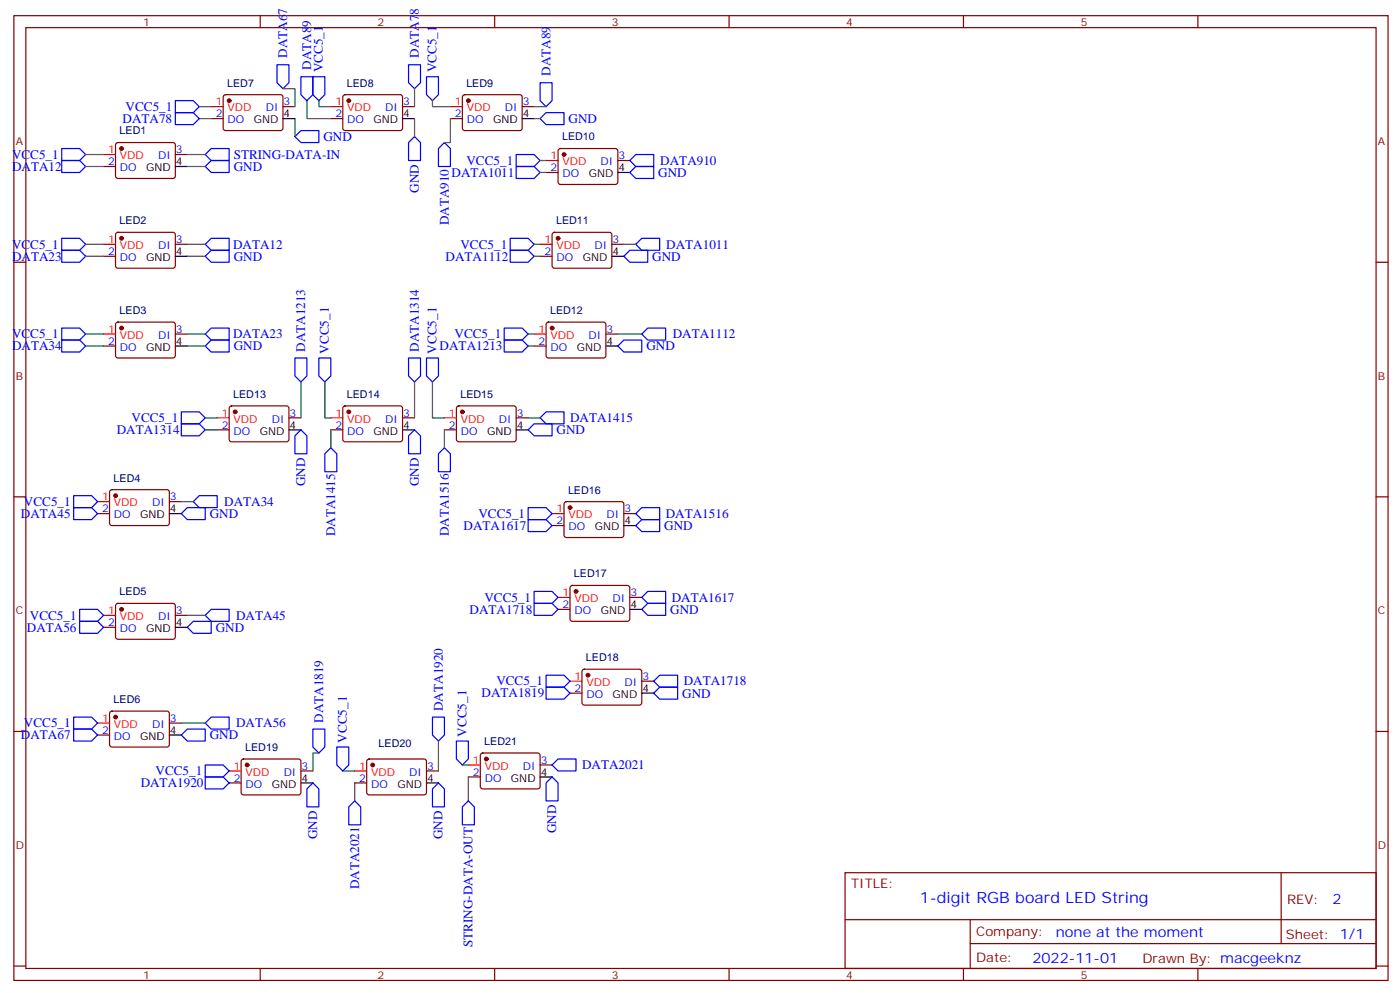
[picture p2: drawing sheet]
<svg xmlns="http://www.w3.org/2000/svg" width="413mm" height="293mm" viewBox="0 0 413 293" stroke-linecap="round" stroke-linejoin="round" font-family="sans-serif">
<g fill="none" stroke="#870000" stroke-width=".35">
<path d="M4.1 4.6h405.3v284.4h-405.3zM7.6 8.1h398.3v277.3h-398.3zM76.8 4.6v3.5M145.9 4.6v3.5M215.1 4.6v3.5M284.2 4.6v3.5M353.3 4.6v3.5M62.3 35h3.5M66.1 28.1l.4-.2 16.5 .1 .5 .6-.1 9.5-.6 .4-16.5-.1-.5-.6v-9.2zM83.5 31.4h3.5M97.6 35h3.5M101.3 28.1l.5-.2 16.5 .1 .4 .6v9.5l-.7 .4-16.5-.1-.4-.6v-9.2z"/>
<path d="M118.7 31.4h3.6M132.9 35h3.5M136.6 28.1l.5-.2 16.5 .1 .4 .6v9.5l-.7 .4-16.5-.1-.4-.6v-9.2zM154 31.4h3.6M30.6 49.1h3.5M34.3 42.2l.5-.2 16.5 .1 .4 .6v9.5l-.7 .4-16.5-.1-.4-.6v-9.2zM51.7 45.5h3.5M161.1 50.8h3.5M164.8 44l.5-.2h16.5l.4 .7v9.4l-.7 .5-16.5-.1-.4-.6v-9.2zM182.2 47.3h3.6M4.1 77.3h3.5M30.6 75.5h3.5"/>
<path d="M34.3 68.7l.5-.2h16.5l.4 .7v9.4l-.7 .5-16.5-.1-.4-.6v-9.2zM51.7 72h3.5M159.3 75.5h3.5M163.1 68.7l.4-.2h16.6l.4 .7-.1 9.4-.6 .5-16.5-.1-.5-.6v-9.2zM180.5 72h3.5M405.9 77.3h3.5M34.3 95.1l.5-.2 16.5 .1 .4 .6v9.5l-.7 .4-16.5-.1-.4-.6v-9.2zM51.7 98.5h3.5M161.3 95.1l.5-.2 16.5 .1 .4 .6v9.5l-.7 .4-16.5-.1-.4-.6v-9.2zM178.7 98.5h3.5M30.6 102h3.5M67.8 119.8l.5-.2 16.5 .1 .4 .6v9.5l-.7 .4-16.5-.1-.4-.6v-9.2z"/>
<path d="M101.3 119.8l.5-.2 16.5 .1 .4 .6v9.5l-.7 .4-16.5-.1-.4-.6v-9.2zM134.9 119.8l.4-.2 16.5 .1 .5 .6-.1 9.5-.6 .4-16.5-.1-.5-.6v-9.2zM157.6 102h3.5M64.1 126.7h3.5M85.2 123.2h3.6M97.6 126.7h3.5M118.7 123.2h3.6M131.1 126.7h3.5M152.3 123.2h3.5M4.1 146.4h3.5M28.8 151.4h3.5M32.5 144.5l.5-.2 16.5 .1 .5 .6-.1 9.5-.7 .4-16.5-.1-.4-.6v-9.2z"/>
<path d="M50 147.8h3.5M162.8 154.9h3.6M166.6 148.1l.5-.3 16.5 .1 .4 .7-.1 9.4-.6 .4h-16.5l-.4-.7v-9.1zM184 151.4h3.5M405.9 146.4h3.5M34.3 178l.5-.2 16.5 .1 .4 .6v9.5l-.7 .4h-16.5l-.4-.7v-9.2zM164.6 179.6h3.5M168.4 172.8l.4-.3 16.5 .1 .5 .6-.1 9.5-.6 .4h-16.5l-.5-.7v-9.2zM185.8 176.1h3.5M30.6 184.9h3.5M51.7 181.4h3.5M171.9 197.4l.5-.2 16.5 .1 .4 .6-.1 9.5-.6 .4h-16.5l-.4-.7v-9.2z"/>
<path d="M4.1 215.6h3.5M28.8 216.6h3.5M32.5 209.8l.5-.2h16.5l.5 .7-.1 9.4-.7 .5-16.5-.1-.4-.6v-9.2zM50 213.1h3.5M168.1 204.3h3.6M189.3 200.8h3.5M405.9 215.6h3.5M67.6 230.8h3.5M71.4 223.9l.4-.2 16.5 .1 .5 .6-.1 9.4-.6 .5-16.5-.1-.5-.6v-9.2zM88.8 227.2h3.5M104.6 230.8h3.6M108.4 223.9l.5-.2 16.5 .1 .4 .6-.1 9.4-.6 .5-16.5-.1-.4-.6v-9.2z"/>
<path d="M125.8 227.2h3.5M138.1 229h3.6M141.9 222.1l.5-.2 16.5 .1 .4 .6-.1 9.5-.6 .4-16.5-.1-.4-.6v-9.2zM159.3 225.5h3.5M249.3 257.2h156.6v28.2h-156.6zM377.9 257.2v20.9M249.3 271.1h156.5M286.2 278.1h119.6M286.2 271.1v14.1M4.1 284.7h3.5M76.8 285.4v3.6M145.9 285.4v3.6"/>
<path d="M215.1 285.4v3.6M284.2 285.4v3.6M353.3 285.4v3.6M405.9 284.7h3.5"/>
</g>
<g fill="#870000" stroke="#870000" stroke-width=".35">
<circle cx="35.8" cy="43.8" r=".53"/>
<circle cx="35.8" cy="70.2" r=".53"/>
<circle cx="35.8" cy="96.7" r=".53"/>
<circle cx="34.1" cy="146.1" r=".53"/>
<circle cx="35.8" cy="179.6" r=".53"/>
<circle cx="34.1" cy="211.3" r=".53"/>
<circle cx="67.6" cy="29.7" r=".53"/>
<circle cx="102.9" cy="29.7" r=".53"/>
<circle cx="138.1" cy="29.7" r=".53"/>
<circle cx="166.4" cy="45.5" r=".53"/>
<circle cx="164.6" cy="70.2" r=".53"/>
<circle cx="162.8" cy="96.7" r=".53"/>
<circle cx="69.4" cy="121.4" r=".53"/>
<circle cx="102.9" cy="121.4" r=".53"/>
<circle cx="136.4" cy="121.4" r=".53"/>
<circle cx="168.1" cy="149.6" r=".53"/>
<circle cx="169.9" cy="174.3" r=".53"/>
<circle cx="173.4" cy="199" r=".53"/>
<circle cx="72.9" cy="225.5" r=".53"/>
<circle cx="109.9" cy="225.5" r=".53"/>
<circle cx="143.4" cy="223.7" r=".53"/>
</g>
<g fill="none" stroke="#f00" stroke-width=".35">
<path d="M62.3 31.4h3.5M97.6 31.4h3.5M132.9 31.4h3.5M30.6 45.5h3.5M161.1 47.3h3.5M30.6 72h3.5M159.3 72h3.5M30.6 98.5h3.5M157.6 98.5h3.5M64.1 123.2h3.5M97.6 123.2h3.5M131.1 123.2h3.5"/>
<path d="M28.8 147.8h3.5M162.8 151.4h3.6M164.6 176.1h3.5M30.6 181.4h3.5M28.8 213.1h3.5M168.1 200.8h3.6M67.6 227.2h3.5M104.6 227.2h3.6M138.1 225.5h3.6"/>
</g>
<g fill="none" stroke="#000" stroke-width=".35">
<path d="M83.5 35h3.5M118.7 35h3.6M154 35h3.6M51.7 49.1h3.5M182.2 50.8h3.6M51.7 75.5h3.5M180.5 75.5h3.5M51.7 102h3.5M178.7 102h3.5M85.2 126.7h3.6M118.7 126.7h3.6M152.3 126.7h3.5"/>
<path d="M50 151.4h3.5M184 154.9h3.5M185.8 179.6h3.5M51.7 184.9h3.5M50 216.6h3.5M189.3 204.3h3.5M88.8 230.8h3.5M125.8 230.8h3.5M159.3 229h3.5"/>
</g>
<g fill="none" stroke="#00f" stroke-width=".35">
<path d="M81.7 19.1h3.5v5.3l-1.7 1.7-1.8-1.7zM120.5 19.1h3.5v5.3l-1.7 1.7-1.8-1.7zM51.7 29.7h5.3l1.8 1.7-1.8 1.8h-5.3zM51.7 33.2h5.3l1.8 1.8-1.8 1.7h-5.3zM88.8 22.6h3.5v5.3l-1.8 1.8-1.7-1.8zM92.3 22.6h3.5v5.3l-1.7 1.8-1.8-1.8zM125.8 22.6h3.5v5.3l-1.7 1.8-1.8-1.8zM159.3 35l1.8-1.8h5.3v3.5h-5.3zM159.3 24.4h3.5v5.3l-1.7 1.7-1.8-1.7zM18.2 43.8h5.3l1.8 1.7-1.8 1.8h-5.3zM18.2 47.3h5.3l1.8 1.8-1.8 1.7h-5.3zM60.5 45.5l1.8-1.7h5.3v3.5h-5.3z"/>
<path d="M60.5 49.1l1.8-1.8h5.3v3.5h-5.3zM87 40.3l1.8-1.8h5.3v3.5h-5.3zM122.3 40.3l1.7 1.7v5.3h-3.5v-5.3zM131.1 42l1.8 1.8v5.3h-3.6v-5.3zM152.3 45.5h5.3l1.7 1.8-1.7 1.8h-5.3zM152.3 49.1h5.3l1.7 1.7-1.7 1.8h-5.3zM185.8 47.3l1.7-1.8h5.3v3.6h-5.3zM185.8 50.8l1.7-1.7h5.3v3.5h-5.3zM18.2 70.2h5.3l1.8 1.8-1.8 1.8h-5.3zM18.2 73.8h5.3l1.8 1.7-1.8 1.8h-5.3zM60.5 75.5l1.8-1.7h5.3v3.5h-5.3zM62.3 70.2h5.3v3.6h-5.3l-1.8-1.8z"/>
<path d="M150.5 70.2h5.3l1.8 1.8-1.8 1.8h-5.3zM150.5 73.8h5.3l1.8 1.7-1.8 1.8h-5.3zM184 75.5l1.8-1.7h5.3v3.5h-5.3zM187.5 72l1.8-1.8h5.3v3.6h-5.3zM18.2 96.7h5.3l1.8 1.8-1.8 1.7h-5.3zM60.5 98.5l1.8-1.8h5.3v3.5h-5.3zM148.7 96.7h5.3l1.8 1.8-1.8 1.7h-5.3zM189.3 98.5l1.8-1.8h5.3v3.5h-5.3zM18.2 100.2h5.3l1.8 1.8-1.8 1.8h-5.3zM60.5 102l1.8-1.8h5.3v3.6h-5.3zM87 105.5h3.5v5.3l-1.7 1.8-1.8-1.8zM94.1 105.5h3.5v5.3l-1.8 1.8-1.7-1.8z"/>
<path d="M120.5 105.5h3.5v5.3l-1.7 1.8-1.8-1.8zM125.8 105.5h3.5v5.3l-1.7 1.8-1.8-1.8zM148.7 100.2h5.3l1.8 1.8-1.8 1.8h-5.3zM182.2 102l1.8-1.8h5.3v3.6h-5.3zM53.5 121.4h5.3l1.7 1.8-1.7 1.7h-5.3zM53.5 124.9h5.3l1.7 1.8-1.7 1.7h-5.3zM88.8 126.7l1.7 1.7v5.3h-3.5v-5.3zM97.6 132l1.7 1.7v5.3h-3.5v-5.3zM122.3 126.7l1.7 1.7v5.3h-3.5v-5.3zM131.1 132l1.8 1.7v5.3h-3.6v-5.3zM155.8 126.7l1.8-1.8h5.2v3.5h-5.2zM159.3 123.2l1.8-1.8h5.3v3.5h-5.3z"/>
<path d="M21.7 146.1h5.3l1.8 1.7-1.8 1.8h-5.3zM21.7 149.6h5.3l1.8 1.8-1.8 1.7h-5.3zM53.5 151.4l1.7-1.8h5.3v3.5h-5.3zM57 147.8l1.8-1.7h5.3v3.5h-5.3zM155.8 149.6h5.3l1.7 1.8-1.7 1.7h-5.3zM155.8 153.1h5.3l1.7 1.8-1.7 1.8h-5.3zM187.5 151.4l1.8-1.8h5.3v3.5h-5.3zM187.5 154.9l1.8-1.8h5.3v3.6h-5.3zM23.5 179.6h5.3l1.8 1.8-1.8 1.7h-5.3zM157.6 174.3h5.2l1.8 1.8-1.8 1.7h-5.2zM157.6 177.8h5.2l1.8 1.8-1.8 1.8h-5.2zM189.3 176.1l1.8-1.8h5.3v3.5h-5.3z"/>
<path d="M189.3 179.6l1.8-1.8h5.3v3.6h-5.3zM23.5 183.1h5.3l1.8 1.8-1.8 1.8h-5.3zM55.2 184.9l1.8-1.8h5.3v3.6h-5.3zM60.5 181.4l1.8-1.8h5.3v3.5h-5.3zM161.1 199h5.3l1.7 1.8-1.7 1.7h-5.3zM21.7 211.3h5.3l1.8 1.8-1.8 1.8h-5.3zM21.7 214.9h5.3l1.8 1.7-1.8 1.8h-5.3zM53.5 216.6l1.7-1.7h5.3v3.5h-5.3zM60.5 213.1l1.8-1.8h5.3v3.6h-5.3zM92.3 214.9h3.5v5.3l-1.7 1.7-1.8-1.7zM127.6 211.3h3.5v5.3l-1.8 1.8-1.7-1.8zM134.6 218.4h3.5v5.3l-1.7 1.8-1.8-1.8z"/>
<path d="M161.1 202.5h5.3l1.7 1.8-1.7 1.8h-5.3zM192.8 200.8l1.8-1.8h5.3v3.5h-5.3zM192.8 204.3l1.8-1.8h5.3v3.6h-5.3zM60.5 225.5h5.3l1.8 1.7-1.8 1.8h-5.3zM60.5 229h5.3l1.8 1.8-1.8 1.7h-5.3zM90.5 232.5l1.8-1.7 1.8 1.7v5.3h-3.6zM99.3 220.2h3.6v5.3l-1.8 1.7-1.8-1.7zM104.6 236l1.8 1.8v5.3h-3.5v-5.3zM129.3 230.8l1.8 1.7v5.3h-3.5v-5.3zM138.1 236l1.8 1.8v5.3h-3.5v-5.3zM162.8 229l1.8 1.8v5.2h-3.5v-5.2zM164.6 223.7h5.3v3.5h-5.3l-1.8-1.7z"/>
</g>
<g fill="none" stroke="#008700" stroke-width=".35">
<path d="M58.8 31.4h3.5M58.8 35h3.5M83.5 26.1h3.5v5.3M87 35v5.3M90.5 29.7v5.3h7.1M94.1 29.7v1.7h3.5M122.3 26.1v5.3M122.3 35v5.3M127.6 29.7v1.7h5.3M132.9 35v7h-1.8M157.6 31.4h3.5M157.6 35h1.7"/>
<path d="M25.3 45.5h5.3M25.3 49.1h5.3M55.2 45.5h5.3M55.2 49.1h5.3M159.3 47.3h1.8M159.3 50.8h1.8M25.3 72h5.3M25.3 75.5h5.3M55.2 72h5.3M55.2 75.5h5.3M157.6 72h1.7M157.6 75.5h1.7"/>
<path d="M184 72h3.5M25.3 98.5h5.3M55.2 98.5h5.3M155.8 98.5h1.8M182.2 98.5h7.1M25.3 102h5.3M55.2 102h5.3M88.8 112.6v10.6M95.8 112.6v10.6h1.8M122.3 112.6v10.6M127.6 112.6v10.6h3.5M155.8 102h1.8"/>
<path d="M60.5 123.2h3.6M60.5 126.7h3.6M97.6 126.7v5.3M131.1 126.7v5.3M155.8 123.2h3.5M53.5 147.8h3.5M55.2 181.4h5.3M53.5 213.1h7M129.3 218.4v8.8M94.1 221.9h-1.8v5.3M101.1 227.2h3.5M104.6 230.8v5.2"/>
<path d="M136.4 225.5h1.7M138.1 229v7"/>
</g>
<text font-size="4.6" fill="#00f" x="271.4" y="266.2">1-digit RGB board LED String</text>
<g font-size="4.2" fill="#00f">
<text x="393.1" y="266.5">2</text>
<text x="311.4" y="276">none at the moment</text>
<text x="304.5" y="283.8">2022-11-01</text>
</g>
<g font-size="3.9" fill="#00f">
<text x="84.7" y="17" transform="rotate(-90 84.7 17)">DATA67</text>
<text x="123.5" y="17" transform="rotate(-90 123.5 17)">DATA78</text>
<text x="91.8" y="20.5" transform="rotate(-90 91.8 20.5)">DATA89</text>
<text x="95.3" y="21.3" transform="rotate(-90 95.3 21.3)">VCC5_1</text>
<text x="128.8" y="21.3" transform="rotate(-90 128.8 21.3)">VCC5_1</text>
<text x="162.3" y="22.3" transform="rotate(-90 162.3 22.3)">DATA89</text>
<text x="37.1" y="32.7">VCC5_1</text>
<text x="36.1" y="36.2">DATA78</text>
<text x="95.4" y="41.5">GND</text>
<text x="167.7" y="36.3">GND</text>
<text x="3.5" y="46.8">VCC5_1</text>
<text x="68.9" y="46.8">STRING-DATA-IN</text>
<text x="3.5" y="50.3">DATA12</text>
<text x="68.9" y="50.4">GND</text>
<text x="133.2" y="52.1">DATA1011</text>
<text x="137.6" y="48.6">VCC5_1</text>
<text x="194.2" y="52.1">GND</text>
<text x="194.8" y="48.6">DATA910</text>
<text x="123.5" y="56.8" transform="rotate(-90 123.5 56.8)">GND</text>
<text x="132.4" y="66.4" transform="rotate(-90 132.4 66.4)">DATA910</text>
<text x="3.5" y="73.3">VCC5_1</text>
<text x="3.5" y="76.8">DATA23</text>
<text x="68.8" y="73.3">DATA12</text>
<text x="68.9" y="76.8">GND</text>
<text x="131.4" y="76.8">DATA1112</text>
<text x="135.8" y="73.3">VCC5_1</text>
<text x="192.4" y="76.8">GND</text>
<text x="196.5" y="73.3">DATA1011</text>
<text x="3.5" y="99.7">VCC5_1</text>
<text x="68.8" y="99.7">DATA23</text>
<text x="134.1" y="99.7">VCC5_1</text>
<text x="198.4" y="99.7">DATA1112</text>
<text x="3.5" y="103.3">DATA34</text>
<text x="68.9" y="103.3">GND</text>
<text x="90" y="103.7" transform="rotate(-90 90 103.7)">DATA1213</text>
<text x="97" y="104.2" transform="rotate(-90 97 104.2)">VCC5_1</text>
<text x="123.5" y="103.7" transform="rotate(-90 123.5 103.7)">DATA1314</text>
<text x="128.8" y="104.2" transform="rotate(-90 128.8 104.2)">VCC5_1</text>
<text x="129.7" y="103.3">DATA1213</text>
<text x="190.7" y="103.3">GND</text>
<text x="38.8" y="124.4">VCC5_1</text>
<text x="168.2" y="124.4">DATA1415</text>
<text x="34.4" y="127.9">DATA1314</text>
<text x="164.2" y="128">GND</text>
<text x="90" y="143.2" transform="rotate(-90 90 143.2)">GND</text>
<text x="123.5" y="143.2" transform="rotate(-90 123.5 143.2)">GND</text>
<text x="7.1" y="149.1">VCC5_1</text>
<text x="66.1" y="149.1">DATA34</text>
<text x="6.2" y="152.6">DATA45</text>
<text x="61.9" y="152.7">GND</text>
<text x="141.1" y="152.6">VCC5_1</text>
<text x="196.4" y="152.6">DATA1516</text>
<text x="98.8" y="158.1" transform="rotate(-90 98.8 158.1)">DATA1415</text>
<text x="132.4" y="158.1" transform="rotate(-90 132.4 158.1)">DATA1516</text>
<text x="136.7" y="156.2">DATA1617</text>
<text x="195.9" y="156.2">GND</text>
<text x="142.9" y="177.3">VCC5_1</text>
<text x="198.1" y="177.3">DATA1617</text>
<text x="8.8" y="182.6">VCC5_1</text>
<text x="69.7" y="182.6">DATA45</text>
<text x="138.5" y="180.9">DATA1718</text>
<text x="197.7" y="180.9">GND</text>
<text x="7.9" y="186.2">DATA56</text>
<text x="63.7" y="186.2">GND</text>
<text x="146.4" y="202">VCC5_1</text>
<text x="201.7" y="202">DATA1718</text>
<text x="130.6" y="209.6" transform="rotate(-90 130.6 209.6)">DATA1920</text>
<text x="142" y="205.6">DATA1819</text>
<text x="201.2" y="205.6">GND</text>
<text x="7.1" y="214.4">VCC5_1</text>
<text x="69.7" y="214.4">DATA56</text>
<text x="95.3" y="213.1" transform="rotate(-90 95.3 213.1)">DATA1819</text>
<text x="6.2" y="217.9">DATA67</text>
<text x="61.9" y="217.9">GND</text>
<text x="102.3" y="218.9" transform="rotate(-90 102.3 218.9)">VCC5_1</text>
<text x="137.6" y="217.1" transform="rotate(-90 137.6 217.1)">VCC5_1</text>
<text x="171.7" y="226.7">DATA2021</text>
<text x="41.5" y="232">DATA1920</text>
<text x="45.9" y="228.5">VCC5_1</text>
<text x="164.1" y="245.6" transform="rotate(-90 164.1 245.6)">GND</text>
<text x="93.5" y="247.3" transform="rotate(-90 93.5 247.3)">GND</text>
<text x="130.6" y="247.3" transform="rotate(-90 130.6 247.3)">GND</text>
<text x="105.9" y="262.1" transform="rotate(-90 105.9 262.1)">DATA2021</text>
<text x="139.4" y="279.2" transform="rotate(-90 139.4 279.2)">STRING-DATA-OUT</text>
</g>
<g font-size="3.9" fill="#800">
<text x="251" y="261.8">TITLE:</text>
<text x="379.7" y="266.5">REV:</text>
<text x="287.9" y="276">Company:</text>
<text x="379.3" y="276.6">Sheet: 1/1</text>
<text x="287.9" y="283.7">Date:</text>
<text x="337" y="283.8">Drawn By: macgeeknz</text>
</g>
<g font-size="3.2" fill="#800">
<text x="42.2" y="7.6">1</text>
<text x="111.3" y="7.6">2</text>
<text x="180.5" y="7.6">3</text>
<text x="249.6" y="7.6">4</text>
<text x="318.8" y="7.6">5</text>
<text x="4.6" y="42.7">A</text>
<text x="406.4" y="42.7">A</text>
<text x="4.6" y="111.9">B</text>
<text x="406.4" y="111.9">B</text>
<text x="4.6" y="181">C</text>
<text x="406.4" y="181">C</text>
<text x="4.6" y="250.2">D</text>
<text x="406.4" y="250.2">D</text>
<text x="42.2" y="288.4">1</text>
<text x="111.3" y="288.4">2</text>
<text x="180.5" y="288.4">3</text>
<text x="249.6" y="288.4">4</text>
<text x="318.8" y="288.4">5</text>
</g>
<g font-size="3.2" fill="#000080">
<text x="67" y="25.5">LED7</text>
<text x="102.3" y="25.5">LED8</text>
<text x="137.6" y="25.5">LED9</text>
<text x="35.3" y="39.6">LED1</text>
<text x="165.8" y="41.4">LED10</text>
<text x="35.3" y="66.1">LED2</text>
<text x="164" y="66.1">LED11</text>
<text x="35.3" y="92.5">LED3</text>
<text x="162.3" y="92.5">LED12</text>
<text x="68.8" y="117.2">LED13</text>
<text x="102.3" y="117.2">LED14</text>
<text x="135.8" y="117.2">LED15</text>
<text x="33.5" y="141.9">LED4</text>
<text x="167.5" y="145.5">LED16</text>
<text x="169.3" y="170.1">LED17</text>
<text x="35.3" y="175.4">LED5</text>
<text x="172.8" y="194.8">LED18</text>
<text x="33.5" y="207.2">LED6</text>
<text x="72.3" y="221.3">LED19</text>
<text x="111.7" y="220.2">LED20</text>
<text x="142.9" y="219.5">LED21</text>
</g>
<g font-size="3.2" fill="#f00">
<text x="63.6" y="31.1">1</text>
<text x="67.1" y="32.8">VDD</text>
<text x="98.9" y="31.1">1</text>
<text x="102.4" y="32.8">VDD</text>
<text x="134.2" y="31.1">1</text>
<text x="137.7" y="32.8">VDD</text>
<text x="31.9" y="45.2">1</text>
<text x="35.4" y="47">VDD</text>
<text x="162.4" y="47">1</text>
<text x="165.9" y="48.7">VDD</text>
<text x="31.9" y="71.6">1</text>
<text x="160.7" y="71.6">1</text>
<text x="35.4" y="73.4">VDD</text>
<text x="164.1" y="73.4">VDD</text>
<text x="31.9" y="98.1">1</text>
<text x="35.4" y="99.9">VDD</text>
<text x="158.9" y="98.1">1</text>
<text x="162.4" y="99.9">VDD</text>
<text x="65.4" y="122.8">1</text>
<text x="68.9" y="124.6">VDD</text>
<text x="98.9" y="122.8">1</text>
<text x="102.4" y="124.6">VDD</text>
<text x="132.4" y="122.8">1</text>
<text x="135.9" y="124.6">VDD</text>
<text x="30.1" y="147.5">1</text>
<text x="33.6" y="149.3">VDD</text>
<text x="164.2" y="151">1</text>
<text x="167.7" y="152.8">VDD</text>
<text x="165.9" y="175.7">1</text>
<text x="169.4" y="177.5">VDD</text>
<text x="31.9" y="181">1</text>
<text x="35.4" y="182.8">VDD</text>
<text x="169.5" y="200.4">1</text>
<text x="173" y="202.2">VDD</text>
<text x="30.1" y="212.8">1</text>
<text x="33.6" y="214.5">VDD</text>
<text x="68.9" y="226.9">1</text>
<text x="106" y="226.9">1</text>
<text x="139.5" y="225.1">1</text>
<text x="143" y="226.9">VDD</text>
<text x="72.4" y="228.6">VDD</text>
<text x="109.5" y="228.6">VDD</text>
</g>
<g font-size="3.2" fill="#00f">
<text x="63.6" y="34.6">2</text>
<text x="78.4" y="32.8">DI</text>
<text x="83.6" y="31.1">3</text>
<text x="98.9" y="34.6">2</text>
<text x="113.7" y="32.8">DI</text>
<text x="118.9" y="31.1">3</text>
<text x="134.2" y="34.6">2</text>
<text x="148.9" y="32.8">DI</text>
<text x="154.2" y="31.1">3</text>
<text x="67.1" y="36.4">DO</text>
<text x="102.4" y="36.4">DO</text>
<text x="137.7" y="36.4">DO</text>
<text x="46.6" y="47">DI</text>
<text x="51.9" y="45.2">3</text>
<text x="182.4" y="47">3</text>
<text x="31.9" y="48.7">2</text>
<text x="35.4" y="50.5">DO</text>
<text x="162.4" y="50.5">2</text>
<text x="165.9" y="52.2">DO</text>
<text x="177.2" y="48.7">DI</text>
<text x="51.9" y="71.6">3</text>
<text x="180.7" y="71.6">3</text>
<text x="31.9" y="75.2">2</text>
<text x="35.4" y="76.9">DO</text>
<text x="46.6" y="73.4">DI</text>
<text x="160.7" y="75.2">2</text>
<text x="164.1" y="76.9">DO</text>
<text x="175.4" y="73.4">DI</text>
<text x="31.9" y="101.6">2</text>
<text x="46.6" y="99.9">DI</text>
<text x="51.9" y="98.1">3</text>
<text x="158.9" y="101.6">2</text>
<text x="173.6" y="99.9">DI</text>
<text x="178.9" y="98.1">3</text>
<text x="35.4" y="103.4">DO</text>
<text x="162.4" y="103.4">DO</text>
<text x="80.1" y="124.6">DI</text>
<text x="85.4" y="122.8">3</text>
<text x="113.7" y="124.6">DI</text>
<text x="118.9" y="122.8">3</text>
<text x="147.2" y="124.6">DI</text>
<text x="152.4" y="122.8">3</text>
<text x="65.4" y="126.3">2</text>
<text x="68.9" y="128.1">DO</text>
<text x="98.9" y="126.3">2</text>
<text x="102.4" y="128.1">DO</text>
<text x="132.4" y="126.3">2</text>
<text x="135.9" y="128.1">DO</text>
<text x="44.9" y="149.3">DI</text>
<text x="50.1" y="147.5">3</text>
<text x="30.1" y="151">2</text>
<text x="33.6" y="152.8">DO</text>
<text x="164.2" y="154.6">2</text>
<text x="178.9" y="152.8">DI</text>
<text x="184.2" y="151">3</text>
<text x="167.7" y="156.3">DO</text>
<text x="165.9" y="179.2">2</text>
<text x="180.7" y="177.5">DI</text>
<text x="185.9" y="175.7">3</text>
<text x="31.9" y="184.5">2</text>
<text x="46.6" y="182.8">DI</text>
<text x="51.9" y="181">3</text>
<text x="169.4" y="181">DO</text>
<text x="35.4" y="186.3">DO</text>
<text x="169.5" y="203.9">2</text>
<text x="184.2" y="202.2">DI</text>
<text x="189.5" y="200.4">3</text>
<text x="173" y="205.7">DO</text>
<text x="44.9" y="214.5">DI</text>
<text x="50.1" y="212.8">3</text>
<text x="30.1" y="216.3">2</text>
<text x="33.6" y="218.1">DO</text>
<text x="88.9" y="226.9">3</text>
<text x="126" y="226.9">3</text>
<text x="154.2" y="226.9">DI</text>
<text x="159.5" y="225.1">3</text>
<text x="68.9" y="230.4">2</text>
<text x="72.4" y="232.2">DO</text>
<text x="83.7" y="228.6">DI</text>
<text x="106" y="230.4">2</text>
<text x="109.5" y="232.2">DO</text>
<text x="120.7" y="228.6">DI</text>
<text x="139.5" y="228.6">2</text>
<text x="143" y="230.4">DO</text>
</g>
<g font-size="3.2">
<text x="83.6" y="34.6">4</text>
<text x="118.9" y="34.6">4</text>
<text x="154.2" y="34.6">4</text>
<text x="74.9" y="36.4">GND</text>
<text x="110.2" y="36.4">GND</text>
<text x="145.4" y="36.4">GND</text>
<text x="43.1" y="50.5">GND</text>
<text x="51.9" y="48.7">4</text>
<text x="173.7" y="52.2">GND</text>
<text x="182.4" y="50.5">4</text>
<text x="43.1" y="76.9">GND</text>
<text x="51.9" y="75.2">4</text>
<text x="171.9" y="76.9">GND</text>
<text x="180.7" y="75.2">4</text>
<text x="51.9" y="101.6">4</text>
<text x="178.9" y="101.6">4</text>
<text x="43.1" y="103.4">GND</text>
<text x="170.1" y="103.4">GND</text>
<text x="76.6" y="128.1">GND</text>
<text x="85.4" y="126.3">4</text>
<text x="110.2" y="128.1">GND</text>
<text x="118.9" y="126.3">4</text>
<text x="143.7" y="128.1">GND</text>
<text x="152.4" y="126.3">4</text>
<text x="41.4" y="152.8">GND</text>
<text x="50.1" y="151">4</text>
<text x="184.2" y="154.6">4</text>
<text x="175.4" y="156.3">GND</text>
<text x="185.9" y="179.2">4</text>
<text x="51.9" y="184.5">4</text>
<text x="177.2" y="181">GND</text>
<text x="43.1" y="186.3">GND</text>
<text x="189.5" y="203.9">4</text>
<text x="180.7" y="205.7">GND</text>
<text x="41.4" y="218.1">GND</text>
<text x="50.1" y="216.3">4</text>
<text x="80.2" y="232.2">GND</text>
<text x="88.9" y="230.4">4</text>
<text x="117.2" y="232.2">GND</text>
<text x="126" y="230.4">4</text>
<text x="150.7" y="230.4">GND</text>
<text x="159.5" y="228.6">4</text>
</g>
</svg>
